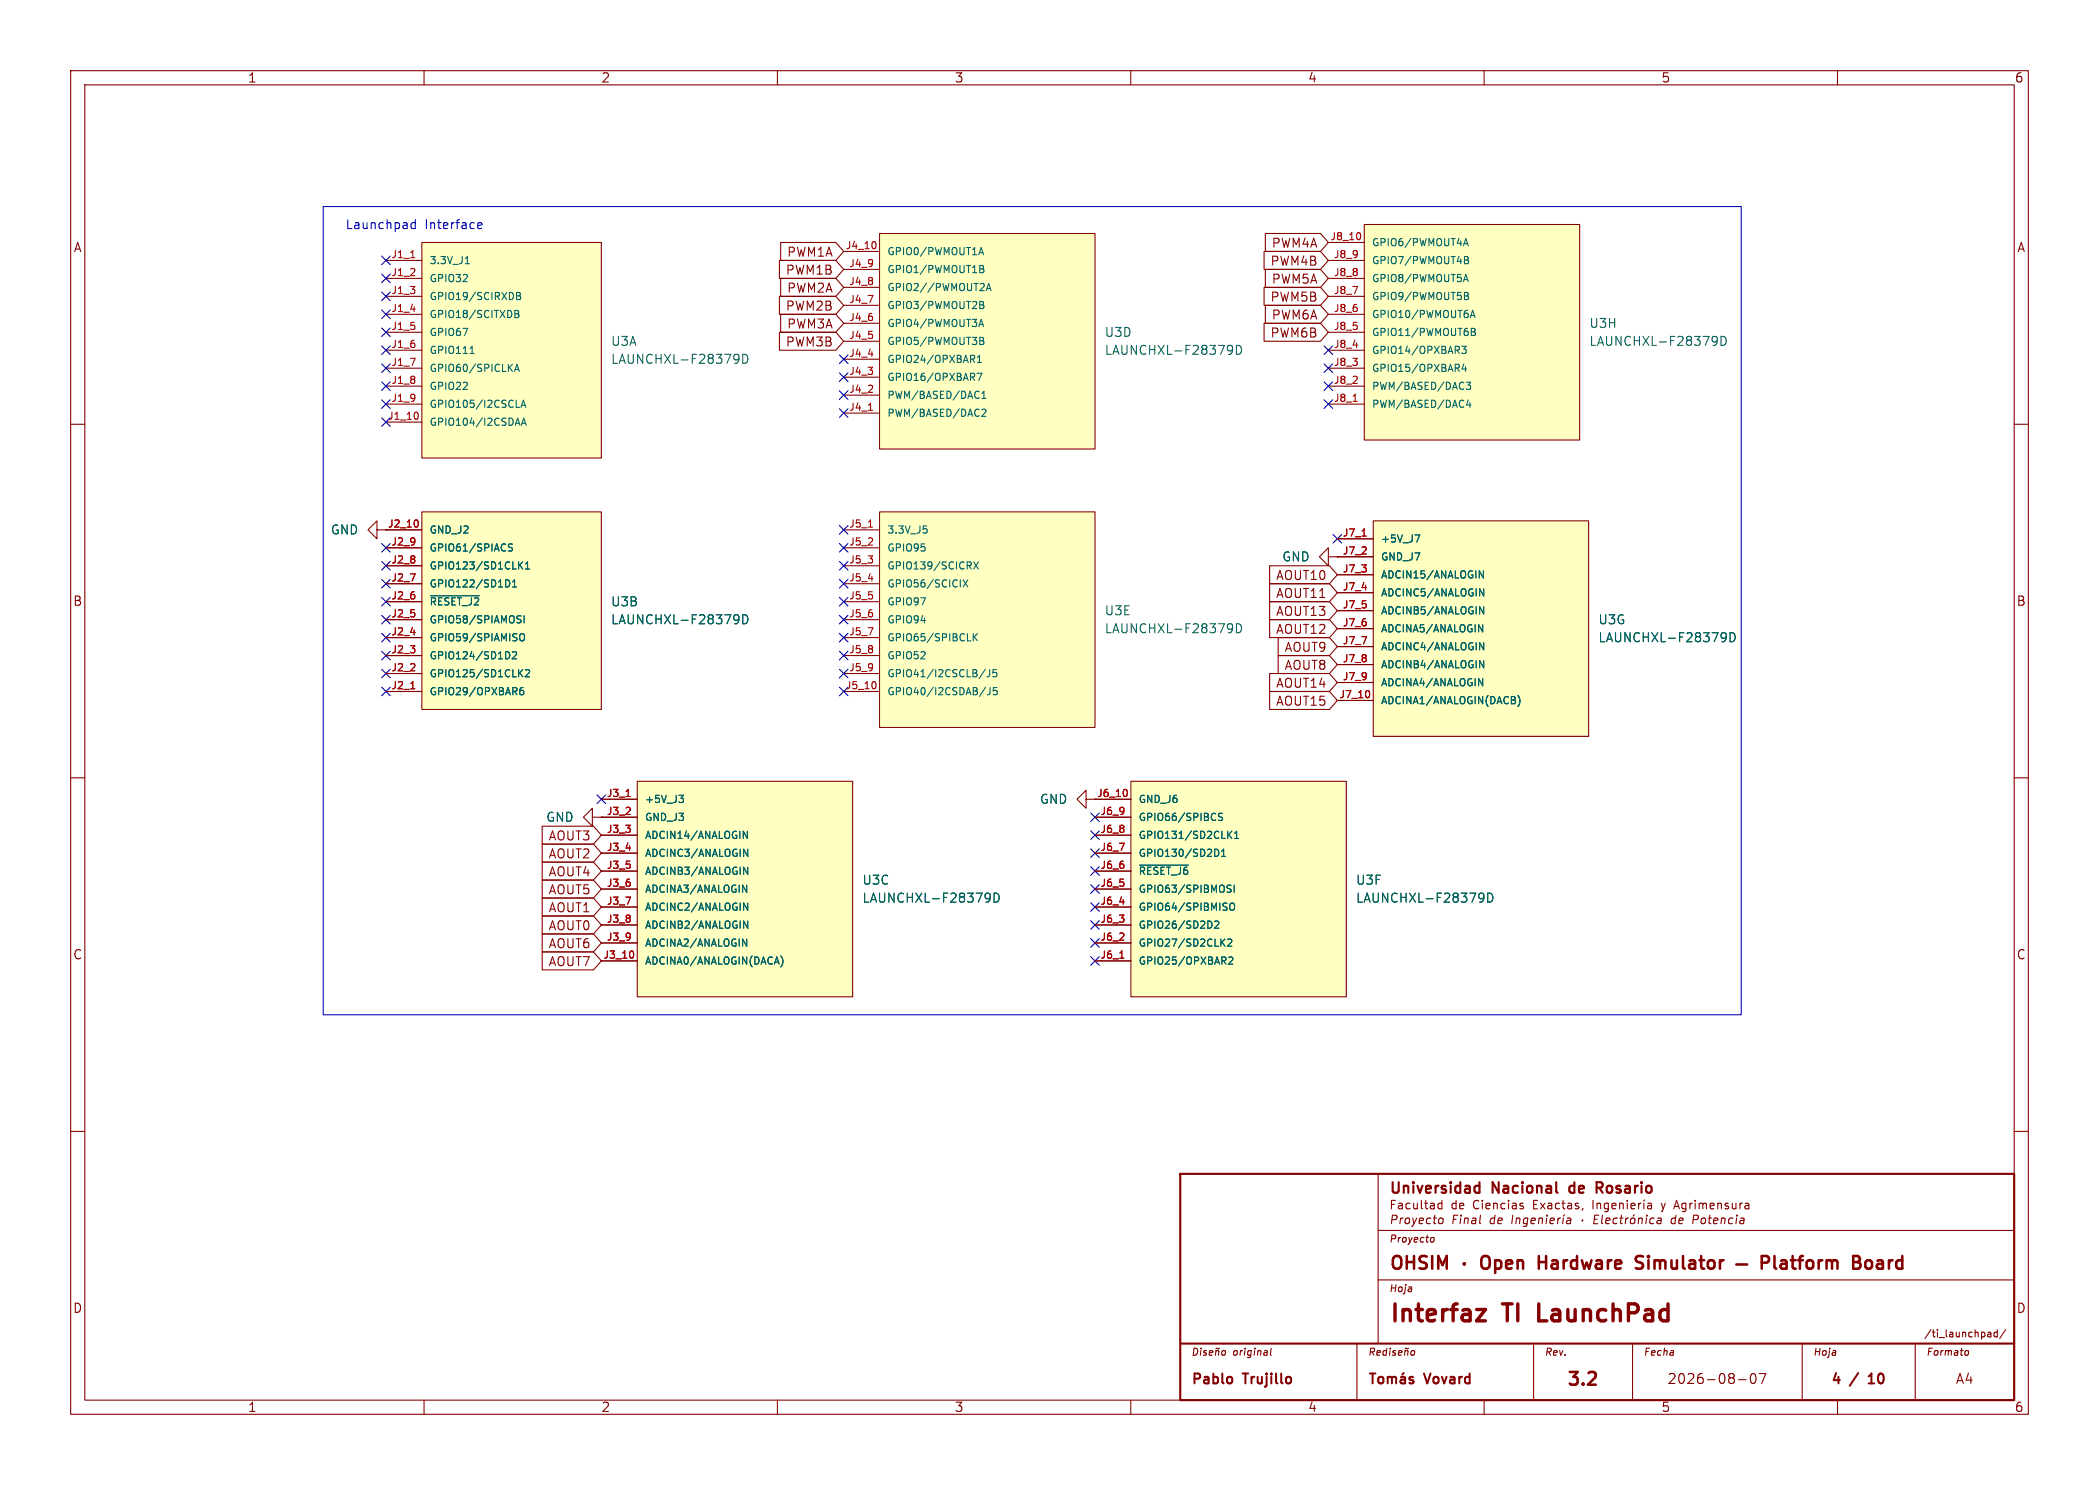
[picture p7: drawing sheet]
<svg xmlns="http://www.w3.org/2000/svg" width="297mm" height="210mm" viewBox="0 0 297 210" stroke-linecap="round" stroke-linejoin="round" font-family="sans-serif">
<g fill="none" stroke="#840000" stroke-width=".15">
<path d="M10 10h277v190h-277zM12 12h273v186h-273zM60 10v2M110 10v2M160 10v2M210 10v2M260 10v2M10 60h2M285 60h2M10 110h2M285 110h2M10 160h2"/>
<path d="M195 166v24M195 174h90M202.5 175.1l.3-.1 .1 .2-.1 .4h-.3M203.7 172.3h.3l.2 .2v.3l-.2 .2h-.4M204 169.8v1.2M204 170.2h-.3l-.2 .2v.3l.1 .2h.4M214.1 171.9l-.2 1.2M214.6 172.4l.2-.1h.2v.8M214.6 172.3l-.1 .8M215.5 170.6v.3M216.2 172.3h-.4l-.2 .2-.1 .3 .1 .2h.5M216.2 172.3l-.1 .9-.3 .3-.3-.1"/>
<path d="M216.6 172.7l.6-.2v-.2h-.5l-.1 .6 .2 .2 .3-.1M217.8 172.4l.2-.1h.2v.8M217.8 172.3l-.1 .8M218.9 172.3l-.1 .8M219.3 172.7l.6-.2v-.2h-.5l-.1 .6 .2 .2 .3-.1M220.5 172.3l-.1 .8M220.8 172.3h-.2l-.2 .2M221.2 172.3l-.1 .8M221.8 172.3h.4v.8M222.3 172.5l-.4 .1a.24 .24 0 0 0-.2 .2 .24 .24 0 0 0 .1 .3l.4-.1M223.9 172.5v.2M225.4 169.8v1.2"/>
<path d="M225.6 172.4h.4M226 170.3l.1-.1h.3l.1 .8M226 170.2v.8M226.2 171.9h-.5l-.2 1.2h.6M226.7 171.9l-.1 1 .2 .2M227.2 172.7l.6-.2v-.2h-.5l-.1 .6 .1 .2 .4-.1M227.6 170.2h-.4l-.2 .2v.3l.1 .2h.5M227.6 170.2v.9l-.3 .3-.2-.1M228.1 170.6l.6-.2-.1-.2h-.3l-.2 .1v.6h.5M228.9 172.3h-.4l-.2 .2-.1 .3 .1 .2h.5M229.2 170.3l.1-.1h.3l.1 .8M229.2 170.2v.8"/>
<path d="M229.2 172.3h.5M229.4 171.9l-.1 1v.1l.3 .1M230.1 172.3l-.1 .8M230.3 170.2v.8M230.4 172.3h-.2l-.2 .2M230.8 170.6l.5-.2v-.2h-.4l-.1 .1v.6h.5M230.8 172.4l.2-.1 .3 .1v.4l-.1 .2-.3 .1-.2-.2zM231.3 171.8l-.2 .2M231.9 170.2v.8M231.9 172.4l.2-.1h.2v.8M231.9 172.3l-.1 .8M232.2 170.2h-.2l-.1 .2"/>
<path d="M232.6 170.2v.8M233 172.3l-.1 .8M233 171.9v.1M233.2 170.2h.4l.1 .8M233.7 170.4l-.4 .1a.24 .24 0 0 0-.2 .2 .24 .24 0 0 0 .2 .3l.4-.1M234.1 172.3h-.4l-.2 .2-.1 .3 .1 .2h.5M234.6 172.3h.4v.8M235.1 170.2l.2 .8-.1 .2-.1 .2M235.1 172.5l-.4 .1a.24 .24 0 0 0-.2 .2 .24 .24 0 0 0 .1 .3l.4-.1M236.8 171l.4-1.2 .4 1.2M236.9 170.6h.6M237 172.3l-.4 .1-.1 .4 .2 .3 .3-.1"/>
<path d="M240.3 172.1l-.1 .3-.6 .1M240.8 172.4l.2-.1 .3 .1v.4l-.1 .2-.3 .1-.2-.2zM241.7 172.3h.5M241.9 171.9l-.1 1 .1 .1 .2 .1M242.5 172.7l.6-.2-.1-.2h-.4l-.2 .6 .2 .2 .3-.1M243.6 172.4l.2-.1h.3l-.1 .8M243.6 172.3l-.1 .8M245.2 172.3h-.3l-.3 .2v.3l.1 .2h.4M245.7 172.3l-.1 .8M246.3 172.3h.4v.8M246.8 172.5l-.4 .1a.24 .24 0 0 0-.2 .2 .24 .24 0 0 0 .1 .3l.4-.1M285 160h2"/>
<path d="M60 198v2M110 198v2M160 198v2M169 190.7a.5 .5 0 0 1 .5 .3 .5 .5 0 0 1-.3 .6l-.4 .1zM169.9 191l-.1 .7M170 190.7l-.1 .1M170.7 191h-.2l-.2 .2 .4 .2-.1 .2h-.3M171.1 191.3l.5-.1v-.2h-.4l-.1 .5 .1 .2 .3-.1M172 191.1l.2-.1h.2v.7M172.1 191l-.1 .7M172.5 190.7l-.5 .1M173 191.1l.1-.1 .3 .1v.4l-.1 .1-.3 .1-.1-.1z"/>
<path d="M179.9 190.7l-.1 .8 .1 .2M192 190v8M193.9 191.2l.5-.1 .1-.1v-.2l-.5-.1-.2 1M194.1 191.2l.3 .5M194.8 191.3l.5-.1v-.2h-.4l-.1 .5 .1 .2 .3-.1M195 181h90M196.2 191h-.4l-.1 .5 .1 .2 .3-.1M196.2 190.7l-.1 1M196.7 191l-.1 .7M196.7 190.7v.1M197.5 191h-.2l-.2 .2 .3 .2v.2h-.4M197.9 191.3l.5-.1-.1-.2h-.3l-.1 .5 .1 .2 .3-.1"/>
<path d="M198.8 191.1l.2-.1h.2v.7M198.8 191l-.1 .7M199.3 190.7l-.5 .1M199.7 191.1l.2-.1 .2 .1v.4l-.1 .1-.2 .1-.1-.1zM210 198v2M217 190v8M231 190v8M246 195.1h1.1M247.9 194.3l.2-.1a.88 .88 0 0 1 0 1.4h-.1a.93 .93 0 0 1-.1-1.3zM248.9 194.2h1l-.6 1.4M255 190v8M260 198v2"/>
<path d="M271 190v8M278.1 191h.3l.2 .2-.1 .4-.3 .1M281.3 188.4h.4v.7M281.3 189h.4M281.7 188.6l-.4 .1M282.6 188.4h-.3l-.2 .2 .1 .4h.4M282.6 188.1v1M283.8 188l-.9 1.3"/>
</g>
<path d="M167 166h118v32h-118zM208.9 167.7l.4 .1M209.3 167.2v1.5M209.3 168.6l-.4 .1M222.1 167.8v.2v.5M226.3 168l.5 .7M226.6 167.3l-.7-.1v1.5M226.6 167.9l-.7 .1M167 190h118" fill="none" stroke="#840000" stroke-width=".3"/>
<g fill="none" stroke="#840000" stroke-width=".36">
<path d="M207.2 178.6l-.1 .1 .1 .1M207.2 178.6l.1 .1-.1 .1M207.2 178.6v.2M209.7 177.9a.6 .6 0 0 1 .7-.3 .6 .6 0 0 1 .4 .6v.6a.6 .6 0 0 1-.6 .6 .6 .6 0 0 1-.6-.6zM211.6 178.3l.5-.1 .3 .4v.5l-.1 .2-.2 .1-.5-.1M211.6 178.2v1.8M213.1 178.8l.9-.2-.1-.3-.5-.1-.3 .3 .1 .8 .2 .1 .5-.1M214.7 178.4a.45 .45 0 0 1 .8 .1v.9M214.7 178.2v1.2M217.7 177.6v1.8M217.7 178.5h1.1M231.5 178.1a.66 .66 0 0 0 .6 .5 .44 .44 0 0 1 .4 .4 .44 .44 0 0 1-.4 .4l-.6-.1"/>
<path d="M232.5 177.7l-.7-.1-.3 .4M245.7 178.8h1.5M249.3 178.6h.7a.49 .49 0 0 0 .3-.5 .49 .49 0 0 0-.3-.5h-.7v1.8M251.1 177.6v1.6l.2 .2M252 178.3l.2-.1 .5 .1 .1 .2v.9M252.8 178.6l-.6 .1a.35 .35 0 0 0-.3 .4 .35 .35 0 0 0 .3 .3l.6-.1M253.4 178.2h.7M253.7 177.6v1.6v.1l.4 .1M254.4 178.2h.7M255.1 177.6l-.3 .1-.1 .2v1.5M255.7 178.4a.49 .49 0 0 1 .5-.2 .49 .49 0 0 1 .4 .4v.5a.49 .49 0 0 1-.5 .3 .49 .49 0 0 1-.5-.3zM257.3 178.2v1.2"/>
<path d="M257.9 178.2a.46 .46 0 0 0-.6 .4M258.5 178.4a.45 .45 0 0 1 .7 .1M258.5 178.2v1.2M259.2 178.5l.3-.3 .4 .1 .1 .2v.9M259.2 178.5v.9M262.2 177.6h.6a.44 .44 0 0 1 .4 .4 .44 .44 0 0 1-.4 .5 .48 .48 0 0 1 .5 .4 .48 .48 0 0 1-.4 .5h-.7zM262.2 178.5h.6M264 178.4a.49 .49 0 0 1 .5-.2 .49 .49 0 0 1 .4 .4v.5a.49 .49 0 0 1-.5 .3 .49 .49 0 0 1-.5-.3zM266.2 178.2l-.5 .1M266.3 178.7h-.5a.35 .35 0 0 0-.2 .4 .35 .35 0 0 0 .2 .3h.5M224.7 195.8h1.1M225.7 194.2l.1 .2-.1 .4"/>
</g>
<path d="M208.9 185.2h1.3l-1.3 1.6h1.3M217.7 184.4v2.4h1.2" fill="none" stroke="#840000" stroke-width=".48"/>
<g fill="none" stroke="#840000" stroke-width=".28">
<path d="M193.8 194.2h.8M194.2 194.2v1.4M195.1 194.8a.38 .38 0 0 1 .4-.1 .38 .38 0 0 1 .3 .3v.4a.38 .38 0 0 1-.4 .3 .38 .38 0 0 1-.4-.3zM196.4 194.8a.35 .35 0 0 1 .6 .1M196.4 194.7v.9M197 194.9l.2-.2 .3 .1 .1 .8M197 194.9v.7M198.2 194.8h.6v.8M198.6 194.2l-.2 .2M198.8 195l-.4 .1a.27 .27 0 0 0-.3 .3 .27 .27 0 0 0 .3 .2h.4M200 194.8l-.4-.1-.2 .2 .1 .2 .5 .1v.4h-.6M264.4 195.6h.8"/>
<path d="M264.5 194.6h-.1"/>
</g>
<path d="M124.5 33h30.4v30.5h-30.4z" fill="#ffffc2"/>
<path d="M119.4 35.6h5.1M119.4 38.1h5.1M124.5 33h30.4v30.5h-30.4zM119.4 40.6h5.1M119.4 43.2h5.1M119.4 45.7h5.1M119.4 48.3h5.1M119.4 50.8h5.1M119.4 53.3h5.1M119.4 55.9h5.1M119.4 58.4h5.1" fill="none" stroke="#840000" stroke-width=".15"/>
<g fill="none" stroke="#006464" stroke-width=".15">
<path d="M138.6 35.7h.5M138.6 37.5l.5 .1 .1 .2-.2 .2M138.6 38h.4M138.8 35l.4 1M139 38l.2 .2v.3l-.6 .1M137.6 50.8l.3 .5M137.9 50.3v.4M138.3 52.8h.6l-.4 1M138.3 51.3h.6M138.3 50.5l.3-.3v1.1M138.5 55.4h.1M138.5 56.2v.1"/>
<path d="M138.6 45.9h.5M138.6 42.6l.5 .1 .1 .2-.2 .2M138.6 47.7l.5 .1 .1 .2-.2 .2M138.6 41.1h.7M138.6 43.1h.4M138.6 48.2h.4M138.8 45.2l.4 1M138.9 55.6l.3-.3v1M138.9 56.3h.6M138.9 58l.4-.1 .2 .3-.6 .7h.6M139 43.1l.2 .2v.2l-.6 .1M139 48.2l.2 .2v.2l-.6 .1"/>
<path d="M139.2 40.2v.3M139.6 41.1l.3-1 .3 1M139.7 40.8h.4M173.9 48.8l.4 .2a.84 .84 0 0 1-.3 1.1M174.4 49.4l-.2 .2h-.3M174.9 48.8a.64 .64 0 0 1 .8 .7 .64 .64 0 0 1-.8 .6z"/>
</g>
<path d="M123.9 34.3l.1 .2-.1 .6M122.9 58h.6" fill="none" stroke="#a90000" stroke-width=".15"/>
<path d="M59.7 72.4h25.4v27.9h-25.4z" fill="#ffffc2"/>
<path d="M54.6 74.9h5.1M54.6 77.5h5.1M59.7 72.4h25.4v27.9h-25.4zM54.6 80h5.1M54.6 82.6h5.1M54.6 85.1h5.1M54.6 87.6h5.1M54.6 90.2h5.1M54.6 92.7h5.1M54.6 95.3h5.1M54.6 97.8h5.1M153.7 113v-1.2l-1.3 1.2 1.3 1.3v-1.3h1.2" fill="none" stroke="#840000" stroke-width=".15"/>
<path d="M59.1 73.6l.1 .3-.1 .5M58.1 97.4h.6" fill="none" stroke="#a90000" stroke-width=".15"/>
<g fill="none" stroke="#006464" stroke-width=".15">
<path d="M72.5 77l-.4-.1-.2 .2 .1 .3 .5 .1v.3l-.2 .1h-.4M73.5 79.9l.5 .6M74 79.5l-.6 .5M74.4 79.7l.2-.2v1M60.9 84.3h6.9M71.5 82a.51 .51 0 0 1 .6 .5 .51 .51 0 0 1-.6 .5M71.9 92.2l.2 .4-.2 .5M72.5 83h.6M72.5 82.3l.3-.3v1M72.5 92.3l.4-.1 .2 .2-.6 .8h.6M73.3 87.6l.3 .1 .1 .2-.2 .2h-.2M73.3 87.1h.4"/>
<path d="M73.5 95.1l.5 .6M73.7 89.7l.1-.1a.34 .34 0 0 1 .4 .4v.3a.34 .34 0 0 1-.3 .3 .34 .34 0 0 1-.4-.3v-.3zM74 94.7l-.6 .6M74 97.2l-.3 .1a.68 .68 0 0 0 0 1l.4-.1v-.4l-.2-.2-.3 .1-.1 .1M74.2 87.1v1M74.4 80.5h.5M74.4 94.8l.3-.1 .2 .3-.6 .7h.6M104.1 86.9l.4 .2a.84 .84 0 0 1-.3 1.1M104.6 87.5l-.3 .2h-.2M105.1 86.9a.64 .64 0 0 1 .7 .7 .64 .64 0 0 1-.7 .6z"/>
</g>
<path d="M124.5 72.4h30.4v30.5h-30.4z" fill="#ffffc2"/>
<path d="M119.4 74.9h5.1M119.4 77.5h5.1M124.5 72.4h30.4v30.5h-30.4zM119.4 80h5.1M119.4 82.6h5.1M119.4 85.1h5.1M119.4 87.6h5.1M119.4 90.2h5.1M119.4 92.7h5.1M119.4 95.3h5.1M119.4 97.8h5.1" fill="none" stroke="#840000" stroke-width=".15"/>
<g fill="none" stroke="#006464" stroke-width=".15">
<path d="M130.7 74.4h.4M131.1 74.8l.1 .2-.1 .3M137.8 79.5l.6 1M138.4 79.5l-.6 1M136.3 82l.6 1M136.9 82l-.6 1M137.7 89.6v1M137.9 90.1l.4 .5M138.3 89.6l-.6 .6M139.4 94.6l-.9 1.4M139.5 97.2l-.9 1.3M140 94.7v.7a.33 .33 0 0 1-.3 .3"/>
<path d="M140.1 97.2v.8a.33 .33 0 0 1-.4 .3M141 94.7h-.5v.5l.1-.1h.4l.1 .2-.1 .3-.1 .1-.4-.1M141.1 97.2h-.5l-.1 .5 .2-.1 .3 .1 .1 .1v.4l-.2 .1-.4-.1M173.9 88.2l.4 .1a.84 .84 0 0 1-.3 1.2M174.4 88.8l-.2 .2h-.3M174.9 88.2a.64 .64 0 0 1 .8 .6 .64 .64 0 0 1-.8 .7z"/>
</g>
<path d="M122.9 74.5h.6M123.9 96.5l.1 .3-.1 .5" fill="none" stroke="#a90000" stroke-width=".15"/>
<path d="M90.2 110.5h30.4v30.5h-30.4z" fill="#ffffc2"/>
<path d="M85.1 113h5.1M85.1 115.6h5.1M85.1 118.1h5.1M90.2 110.5h30.4v30.5h-30.4zM85.1 120.7h5.1M85.1 123.2h5.1M85.1 125.7h5.1M85.1 128.3h5.1M85.1 130.8h5.1M85.1 133.4h5.1M85.1 135.9h5.1" fill="none" stroke="#840000" stroke-width=".15"/>
<path d="M96.1 112.5h.6l-.3 .4 .3 .1v.3l-.2 .2h-.3M105.2 117.6l.6 1v-1M105.1 125.2l.6 1v-1M105.1 132.8l.6 1v-1M105.2 120.1l.6 1v-1M105.2 122.6l.6 1.1v-1.1M105.2 127.7l.6 1v-1M105.2 130.3l.6 1v-1M110.5 135.2a1.17 1.17 0 0 1 0 1.5M139.6 126.3l.5 .1a.84 .84 0 0 1-.3 1.2M140.1 126.9l-.2 .2h-.3M140.7 126.3a.64 .64 0 0 1 .7 .6 .64 .64 0 0 1-.7 .7z" fill="none" stroke="#006464" stroke-width=".15"/>
<path d="M88.6 112.6h.6M89.6 134.6l.1 .3-.1 .5" fill="none" stroke="#a90000" stroke-width=".15"/>
<path d="M59.7 34.3h25.4v30.5h-25.4z" fill="#ffffc2"/>
<g fill="none" stroke="#840000" stroke-width=".15">
<path d="M54.6 36.8h5.1M54.6 39.4h5.1M59.7 34.3h25.4v30.5h-25.4zM54.6 41.9h5.1M54.6 44.5h5.1M54.6 47h5.1M54.6 49.5h5.1M54.6 52.1h5.1M54.6 54.6h5.1M54.6 57.2h5.1M54.6 59.7h5.1M53.3 74.9v-1.2l-1.2 1.2 1.2 1.3v-1.3h1.3"/>
<path d="M83.8 115.6v-1.3l-1.3 1.3 1.3 1.2v-1.2h1.3M85.1 115.6h.1"/>
</g>
<g fill="none" stroke="#006464" stroke-width=".15">
<path d="M65.8 37.3h.6M66 36.4l.1-.1v1M66.5 50h.6M72.8 52.5l.3-1 .4 1M72.9 43.9h.3l.2 .2-.2 .3 .2 .1v.2l-.2 .2h-.3zM72.9 44.4h.3M72.9 52.2h.5M73 57.6h.5M73.1 41.4h.3l.2 .1-.2 .3 .2 .1 .1 .3-.2 .2h-.4zM73.1 41.8h.3M73.2 59.1l.4 1.1M73.7 57.6l.4-1 .3 1"/>
<path d="M73.8 57.3h.5M73.9 59.9h.5M104.1 50.1l.4 .1a.84 .84 0 0 1-.3 1.2M104.6 50.7l-.3 .2h-.2M105.1 50.1a.64 .64 0 0 1 .7 .6 .64 .64 0 0 1-.7 .7zM73.8 60.2l.3-1.1 .3 1.1"/>
</g>
<path d="M58.1 36.4h.6M59.1 58.4l.1 .3-.1 .5" fill="none" stroke="#a90000" stroke-width=".15"/>
<path d="M193 31.8h30.5v30.4h-30.5z" fill="#ffffc2"/>
<path d="M188 34.3h5M188 36.8h5M188 39.4h5M193 31.8h30.5v30.4h-30.5zM188 41.9h5M188 44.5h5M188 47h5M188 49.5h5M188 52.1h5M188 54.6h5M188 57.2h5" fill="none" stroke="#840000" stroke-width=".15"/>
<g fill="none" stroke="#006464" stroke-width=".15">
<path d="M207.2 34.5h.5M207.2 39.5h.5M207.2 36.3l.5 .1 .1 .2-.2 .2M207.2 36.8h.4M207.4 33.7l.4 1.1M207.4 38.8l.4 1M207.6 36.8l.2 .2v.2l-.6 .1M206.8 49h.7l-.4 .4 .3 .1v.4l-.1 .1-.5-.1M207.1 51.5l-.2 .7h.6M207.2 41.4l.5 .1 .1 .1-.2 .2M207.2 41.8h.4M207.4 51.9v.6"/>
<path d="M207.5 54.1h.6l-.3 .3 .2 .1v.5l-.1 .1-.4-.1M207.6 41.8l.2 .2v.3l-.6 .1M207.8 56.5l-.3 .8h.6M208 56.9v.7M208 44.9l.4-1 .3 1M208.1 44.6h.5M208.2 46.4h.3l.2 .2-.2 .3 .2 .1 .1 .3-.2 .2h-.4zM208.2 46.9h.3M242.5 47.6l.4 .1a.84 .84 0 0 1-.3 1.1M243 48.1l-.3 .3h-.2M243.5 47.6a.64 .64 0 0 1 .8 .6 .64 .64 0 0 1-.8 .6z"/>
</g>
<path d="M192.4 33l.1 .3-.1 .5M191.5 56.8h.5" fill="none" stroke="#a90000" stroke-width=".15"/>
<path d="M160 110.5h30.5v30.5h-30.5z" fill="#ffffc2"/>
<path d="M154.9 113h5.1M154.9 115.6h5.1M154.9 118.1h5.1M160 110.5h30.5v30.5h-30.5zM154.9 120.7h5.1M154.9 123.2h5.1M154.9 125.7h5.1M154.9 128.3h5.1M154.9 130.8h5.1M154.9 133.4h5.1M154.9 135.9h5.1" fill="none" stroke="#840000" stroke-width=".15"/>
<path d="M159.4 111.7l.1 .3-.1 .5M158.4 135.5h.6" fill="none" stroke="#a90000" stroke-width=".15"/>
<g fill="none" stroke="#006464" stroke-width=".15">
<path d="M173 115.1l-.4-.1-.2 .2 .1 .3 .4 .1v.3l-.1 .1h-.4M173.9 118l.4 .6M174.3 117.6l-.6 .5M174.7 118.6h.6M174.7 117.8l.3-.2v1M161.2 122.4h6.9M171.9 120.1a.51 .51 0 0 1 .6 .5 .51 .51 0 0 1-.6 .5M171.9 130.4l.4-.1 .2 .2-.7 .8h.7M172.8 121.1h.6M172.8 120.4l.3-.3v1M172.9 133.2l.4 .6M173.3 132.8l-.6 .6"/>
<path d="M173.7 125.6l.4 .2 .1 .2-.2 .2-.4-.1M173.7 125.2h.5M173.7 132.9l.4-.1 .2 .3-.6 .7h.6M173.9 135.4l.3-.1 .2 .3-.6 .8h.6M174.2 127.8v-.1a.34 .34 0 0 1 .5 .4v.3a.34 .34 0 0 1-.4 .3 .34 .34 0 0 1-.3-.3v-.3zM174.6 125.2v1M209.5 126.3l.4 .1a.84 .84 0 0 1-.3 1.2M210 126.9l-.3 .2h-.2M210.5 126.3a.64 .64 0 0 1 .7 .6 .64 .64 0 0 1-.7 .7z"/>
</g>
<path d="M194.3 73.7h30.5v30.4h-30.5z" fill="#ffffc2"/>
<g fill="none" stroke="#840000" stroke-width=".15">
<path d="M110.3 36.8h8l1.1 1.3-1.1 1.3h-8zM110.5 39.4h7.8l1.1 1.2-1.1 1.3h-7.8zM110.5 34.3h7.8l1.1 1.3-1.1 1.2h-7.8zM178.9 35.6h7.9l1.2 1.2-1.2 1.3h-7.9zM179 38.1h7.8l1.2 1.3-1.2 1.2h-7.8zM179 33h7.8l1.2 1.3-1.2 1.3h-7.8zM110.3 41.9h8l1.1 1.3-1.1 1.3h-8zM110.3 47h8l1.1 1.3-1.1 1.2h-8zM110.5 44.4h7.8l1.1 1.3-1.1 1.3h-7.8zM178.9 40.6h7.9l1.2 1.3-1.2 1.3h-7.9zM178.9 45.7h7.9l1.2 1.3-1.2 1.3h-7.9zM179 43.2h7.8l1.2 1.3-1.2 1.2h-7.8z"/>
<path d="M54.6 74.9h5.1M54.6 77.5h5.1M188 78.7v-1.2l-1.3 1.2 1.3 1.3v-1.3h1.2M189.2 78.7h.1M189.2 76.2h5.1M189.2 78.7h5.1M194.3 73.7h30.5v30.4h-30.5zM54.6 80h5.1M54.6 82.6h5.1M54.6 85.1h5.1M54.6 87.6h5.1M54.6 90.2h5.1"/>
<path d="M54.6 92.7h5.1M54.6 95.3h5.1M54.6 97.8h5.1M179.6 82.5h8.5l1.1 1.3-1.1 1.3h-8.5zM179.6 80h8.5l1.1 1.3-1.1 1.3h-8.5zM179.6 85.1h8.5l1.1 1.3-1.1 1.2h-8.5zM179.6 97.8h8.5l1.1 1.3-1.1 1.2h-8.5zM179.6 95.2h8.5l1.1 1.3-1.1 1.3h-8.5zM179.6 87.6h8.5l1.1 1.3-1.1 1.3h-8.5zM180.9 92.7h7.2l1.1 1.3-1.1 1.3h-7.2zM180.9 90.2h7.2l1.1 1.2-1.1 1.3h-7.2zM189.2 81.3h5.1"/>
<path d="M189.2 83.8h5.1M189.2 86.4h5.1M189.2 88.9h5.1M189.2 91.4h5.1M189.2 94h5.1M189.2 96.5h5.1M189.2 99.1h5.1M76.7 119.4h7.3l1.1 1.3-1.1 1.2h-7.3zM76.7 116.8h7.3l1.1 1.3-1.1 1.3h-7.3zM85.1 115.6h.1M85.1 113h5.1M85.1 115.6h5.1"/>
<path d="M85.1 118.1h5.1M154.9 113h5.1M154.9 115.6h5.1M154.9 118.1h5.1M76.7 129.5h7.3l1.1 1.3-1.1 1.3h-7.3zM76.7 134.6h7.3l1.1 1.3-1.1 1.3h-7.3zM76.7 124.5h7.3l1.1 1.2-1.1 1.3h-7.3zM76.7 121.9h7.3l1.1 1.3-1.1 1.3h-7.3zM76.7 127h7.3l1.1 1.3-1.1 1.2h-7.3zM76.7 132.1h7.3l1.1 1.3-1.1 1.2h-7.3zM85.1 120.7h5.1M85.1 123.2h5.1"/>
<path d="M85.1 125.7h5.1M85.1 128.3h5.1M85.1 130.8h5.1M85.1 133.4h5.1M85.1 135.9h5.1M154.9 120.7h5.1M154.9 123.2h5.1M154.9 125.7h5.1M154.9 128.3h5.1M154.9 130.8h5.1M154.9 133.4h5.1M154.9 135.9h5.1"/>
</g>
<g fill="none" stroke="#006464" stroke-width=".15">
<path d="M72.5 77l-.4-.1-.2 .2 .1 .3 .5 .1v.3l-.2 .1h-.4M73.5 79.9l.5 .6M74 79.5l-.6 .5M74.4 79.7l.2-.2v1M200.2 75.6h.7l-.4 1.1M60.9 84.3h6.9M71.5 82a.51 .51 0 0 1 .6 .5 .51 .51 0 0 1-.6 .5M71.9 92.2l.2 .4-.2 .5M72.5 83h.6M72.5 82.3l.3-.3v1M72.5 92.3l.4-.1 .2 .2-.6 .8h.6M73.3 87.6l.3 .1 .1 .2-.2 .2h-.2"/>
<path d="M73.3 87.1h.4M73.5 95.1l.5 .6M73.7 89.7l.1-.1a.34 .34 0 0 1 .4 .4v.3a.34 .34 0 0 1-.3 .3 .34 .34 0 0 1-.4-.3v-.3zM74 94.7l-.6 .6M74 97.2l-.3 .1a.68 .68 0 0 0 0 1l.4-.1v-.4l-.2-.2-.3 .1-.1 .1M74.2 87.1v1M74.4 80.5h.5M74.4 94.8l.3-.1 .2 .3-.6 .7h.6M104.1 86.9l.4 .2a.84 .84 0 0 1-.3 1.1M104.6 87.5l-.3 .2h-.2M105.1 86.9a.64 .64 0 0 1 .7 .7 .64 .64 0 0 1-.7 .6zM209.2 88.3l.6 1.1v-1.1"/>
<path d="M209.2 96l.6 1v-1M209.3 80.7l.6 1v-1M209.4 83.3l.5 1v-1M209.4 85.8l.5 1v-1M209.4 90.9l.5 1v-1M209.4 93.4l.5 1v-1M214.4 99.1v.3M214.8 98.4a1.17 1.17 0 0 1 0 1.5M243.8 89.5l.4 .1a.84 .84 0 0 1-.3 1.1M244.3 90l-.3 .3h-.2M244.8 89.5a.64 .64 0 0 1 .7 .6 .64 .64 0 0 1-.7 .6zM96.1 112.5h.6l-.3 .4 .3 .1v.3l-.2 .2h-.3"/>
<path d="M105.2 117.6l.6 1v-1M173 115.1l-.4-.1-.2 .2 .1 .3 .4 .1v.3l-.1 .1h-.4M173.9 118l.4 .6M174.3 117.6l-.6 .5M174.7 118.6h.6M174.7 117.8l.3-.2v1M105.1 125.2l.6 1v-1M105.1 132.8l.6 1v-1M105.2 120.1l.6 1v-1M105.2 122.6l.6 1.1v-1.1M105.2 127.7l.6 1v-1M105.2 130.3l.6 1v-1"/>
<path d="M110.5 135.2a1.17 1.17 0 0 1 0 1.5M139.6 126.3l.5 .1a.84 .84 0 0 1-.3 1.2M140.1 126.9l-.2 .2h-.3M140.7 126.3a.64 .64 0 0 1 .7 .6 .64 .64 0 0 1-.7 .7zM161.2 122.4h6.9M171.9 120.1a.51 .51 0 0 1 .6 .5 .51 .51 0 0 1-.6 .5M171.9 130.4l.4-.1 .2 .2-.7 .8h.7M172.8 121.1h.6M172.8 120.4l.3-.3v1M172.9 133.2l.4 .6M173.3 132.8l-.6 .6M173.7 125.6l.4 .2 .1 .2-.2 .2-.4-.1"/>
<path d="M173.7 125.2h.5M173.7 132.9l.4-.1 .2 .3-.6 .7h.6M173.9 135.4l.3-.1 .2 .3-.6 .8h.6M174.2 127.8v-.1a.34 .34 0 0 1 .5 .4v.3a.34 .34 0 0 1-.4 .3 .34 .34 0 0 1-.3-.3v-.3zM174.6 125.2v1M209.5 126.3l.4 .1a.84 .84 0 0 1-.3 1.2M210 126.9l-.3 .2h-.2M210.5 126.3a.64 .64 0 0 1 .7 .6 .64 .64 0 0 1-.7 .7z"/>
</g>
<path d="M59.1 73.6l.1 .3-.1 .5M192.7 75.8h.6M58.1 97.4h.6M193.7 97.8l.1 .2-.1 .6M88.6 112.6h.6M159.4 111.7l.1 .3-.1 .5M89.6 134.6l.1 .3-.1 .5M158.4 135.5h.6" fill="none" stroke="#a90000" stroke-width=".15"/>
<g fill="none" stroke="#000084" stroke-width=".15">
<path d="M54 36.2l1.2 1.2M54 38.8l1.2 1.2M55.2 36.2l-1.2 1.2M55.2 38.8l-1.2 1.2M54 59.1l1.2 1.2M54 41.3l1.2 1.2M54 51.5l1.2 1.2M54 56.5l1.2 1.3M54 43.8l1.2 1.3M54 46.4l1.2 1.2M54 48.9l1.2 1.2M54 54l1.2 1.2"/>
<path d="M55.2 59.1l-1.2 1.2M55.2 41.3l-1.2 1.2M55.2 51.5l-1.2 1.2M55.2 56.5l-1.2 1.3M55.2 43.8l-1.2 1.3M55.2 46.4l-1.2 1.2M55.2 48.9l-1.2 1.2M55.2 54l-1.2 1.2M118.8 50.2l1.2 1.2M118.8 57.8l1.2 1.2M118.8 52.7l1.2 1.2M118.8 55.3l1.2 1.2"/>
<path d="M120 50.2l-1.2 1.2M120 57.8l-1.2 1.2M120 52.7l-1.2 1.2M120 55.3l-1.2 1.2M187.4 48.9l1.2 1.2M187.4 51.5l1.2 1.2M187.4 56.5l1.2 1.3M187.4 54l1.2 1.2M188.6 48.9l-1.2 1.2M188.6 51.5l-1.2 1.2M188.6 56.5l-1.2 1.3M188.6 54l-1.2 1.2"/>
<path d="M54 76.9l1.2 1.2M54 79.4l1.2 1.2M55.2 76.9l-1.2 1.2M55.2 79.4l-1.2 1.2M118.8 74.3l1.2 1.2M118.8 76.9l1.2 1.2M118.8 79.4l1.2 1.2M120 74.3l-1.2 1.2M120 76.9l-1.2 1.2M120 79.4l-1.2 1.2M188.6 75.6l1.2 1.2M189.8 75.6l-1.2 1.2"/>
<path d="M54 89.6l1.2 1.2M54 94.6l1.2 1.3M54 84.5l1.2 1.2M54 87l1.2 1.2M54 81.9l1.2 1.3M54 97.2l1.2 1.2M54 92.1l1.2 1.2M55.2 89.6l-1.2 1.2M55.2 94.6l-1.2 1.3M55.2 84.5l-1.2 1.2M55.2 87l-1.2 1.2M55.2 81.9l-1.2 1.3"/>
<path d="M55.2 97.2l-1.2 1.2M55.2 92.1l-1.2 1.2M118.8 97.2l1.2 1.2M118.8 87l1.2 1.2M118.8 81.9l1.2 1.3M118.8 84.5l1.2 1.2M118.8 94.6l1.2 1.3M118.8 92.1l1.2 1.2M118.8 89.6l1.2 1.2M120 97.2l-1.2 1.2M120 87l-1.2 1.2M120 81.9l-1.2 1.3"/>
<path d="M120 84.5l-1.2 1.2M120 94.6l-1.2 1.3M120 92.1l-1.2 1.2M120 89.6l-1.2 1.2M84.5 112.4l1.2 1.2M85.7 112.4l-1.2 1.2M154.3 115l1.2 1.2M154.3 117.5l1.2 1.2M155.5 115l-1.2 1.2M155.5 117.5l-1.2 1.2M154.3 127.7l1.2 1.2M154.3 130.2l1.2 1.2"/>
<path d="M154.3 120l1.2 1.3M154.3 122.6l1.2 1.2M154.3 125.1l1.2 1.2M154.3 135.3l1.2 1.2M154.3 132.7l1.2 1.3M155.5 127.7l-1.2 1.2M155.5 130.2l-1.2 1.2M155.5 120l-1.2 1.3M155.5 122.6l-1.2 1.2M155.5 125.1l-1.2 1.2M155.5 135.3l-1.2 1.2M155.5 132.7l-1.2 1.3"/>
</g>
<path d="M45.7 29.2h200.7v114.3h-200.7zM58.8 31.1v1.2M58.8 31.5h-.4l-.2 .2v.4l.1 .2h.5M67.6 31.9l.6-.1-.1-.3h-.3l-.2 .2 .1 .6h.4" fill="none" stroke="#0000c2" stroke-width=".15"/>
<g font-size="3.3" fill="#840000">
<text x="196.5" y="187.6">Interfaz</text>
<text x="213" y="187.6">TI</text>
<text x="218.8" y="187.6">LaunchPad</text>
</g>
<g font-size="2.5" fill="#840000">
<text x="196.5" y="180">OHSIM</text>
<text x="219.2" y="180">Hardware</text>
<text x="233.8" y="180">Simulator</text>
<text x="266.6" y="180">Board</text>
<text x="221.5" y="196.4">3.2</text>
</g>
<g font-size="2.1" fill="#840000">
<text x="196.5" y="169.2">Universidad</text>
<text x="211.2" y="169.2">Nacional</text>
<text x="222.8" y="169.2">de</text>
<text x="227.2" y="169.2">Rosario</text>
</g>
<g font-size="1.9" fill="#840000">
<text x="168.5" y="196.1">Pablo</text>
<text x="176.1" y="196.1">Trujillo</text>
<text x="201.7" y="196.1">Vovard</text>
<text x="235.8" y="195.9">2026-08-07</text>
<text x="258.9" y="196.1">4</text>
<text x="261.9" y="196.1">/</text>
<text x="265" y="196.1">10</text>
<text x="276.6" y="195.9">A4</text>
</g>
<g font-size="1.8" fill="#840000">
<text x="35" y="11.9">1</text>
<text x="85" y="11.9">2</text>
<text x="135" y="11.9">3</text>
<text x="185" y="11.9">4</text>
<text x="235" y="11.9">5</text>
<text x="285" y="11.9">6</text>
<text x="10.3" y="35.9">A</text>
<text x="179.9" y="35.2">PWM4A</text>
<text x="285.3" y="35.9">A</text>
<text x="111.1" y="39.1">PWM1B</text>
<text x="111.3" y="41.6">PWM2A</text>
<text x="111.3" y="36.5">PWM1A</text>
<text x="179.7" y="37.8">PWM4B</text>
<text x="179.9" y="40.3">PWM5A</text>
<text x="111.1" y="44.1">PWM2B</text>
<text x="111.3" y="46.7">PWM3A</text>
<text x="179.7" y="42.9">PWM5B</text>
<text x="179.7" y="47.9">PWM6B</text>
<text x="179.9" y="45.4">PWM6A</text>
<text x="111.1" y="49.2">PWM3B</text>
<text x="180.5" y="82.2">AOUT10</text>
<text x="10.3" y="85.9">B</text>
<text x="180.5" y="84.8">AOUT11</text>
<text x="180.5" y="87.3">AOUT13</text>
<text x="180.5" y="89.9">AOUT12</text>
<text x="285.3" y="85.9">B</text>
<text x="181.7" y="94.9">AOUT8</text>
<text x="181.7" y="92.4">AOUT9</text>
<text x="180.5" y="100">AOUT15</text>
<text x="180.5" y="97.5">AOUT14</text>
<text x="77.5" y="119.1">AOUT3</text>
<text x="77.5" y="121.6">AOUT2</text>
<text x="77.5" y="124.1">AOUT4</text>
<text x="77.5" y="131.8">AOUT0</text>
<text x="77.5" y="126.7">AOUT5</text>
<text x="77.5" y="129.2">AOUT1</text>
<text x="10.3" y="135.9">C</text>
<text x="77.5" y="136.8">AOUT7</text>
<text x="77.5" y="134.3">AOUT6</text>
<text x="285.3" y="135.9">C</text>
<text x="10.3" y="185.9">D</text>
<text x="285.3" y="185.9">D</text>
<text x="35" y="199.9">1</text>
<text x="85" y="199.9">2</text>
<text x="135" y="199.9">3</text>
<text x="185" y="199.9">4</text>
<text x="235" y="199.9">5</text>
<text x="285" y="199.9">6</text>
</g>
<g font-size="1.8" fill="#0000c2">
<text x="48.8" y="32.6">Launchpad</text>
<text x="60.1" y="32.6">Interface</text>
</g>
<g font-size="1.8" fill="#006464">
<text x="156.2" y="47.9">U3D</text>
<text x="224.8" y="46.6">U3H</text>
<text x="86.4" y="51.7">LAUNCHXL-F28379D</text>
<text x="86.4" y="49.1">U3A</text>
<text x="156.2" y="50.4">LAUNCHXL-F28379D</text>
<text x="224.8" y="49.1">LAUNCHXL-F28379D</text>
<text x="46.7" y="75.8">GND</text>
<text x="181.3" y="79.6">GND</text>
<text x="86.4" y="88.5">LAUNCHXL-F28379D</text>
<text x="86.4" y="86">U3B</text>
<text x="156.2" y="89.8">LAUNCHXL-F28379D</text>
<text x="156.2" y="87.2">U3E</text>
<text x="226.1" y="88.5">U3G</text>
<text x="226.1" y="91">LAUNCHXL-F28379D</text>
<text x="147" y="113.9">GND</text>
<text x="77.2" y="116.4">GND</text>
<text x="121.9" y="125.3">U3C</text>
<text x="191.8" y="125.3">U3F</text>
<text x="121.9" y="127.9">LAUNCHXL-F28379D</text>
<text x="191.8" y="127.9">LAUNCHXL-F28379D</text>
</g>
<g font-size="1.7" fill="#840000">
<text x="196.5" y="171.2">Facultad</text>
<text x="196.5" y="173.3">Proyecto</text>
<text x="205.3" y="171.2">de</text>
<text x="205.4" y="173.3">Final</text>
<text x="208.6" y="171.2">Ciencias</text>
<text x="210.9" y="173.3">de</text>
<text x="217.3" y="171.2">Exactas,</text>
<text x="235.9" y="171.2">y</text>
<text x="237.4" y="173.3">de</text>
<text x="237.9" y="171.2">Agrimensura</text>
</g>
<g font-size="1.4" fill="#a90000">
<text x="119.6" y="35.3">J4_10</text>
<text x="188.1" y="34">J8_10</text>
<text x="55.3" y="36.6">J1_1</text>
<text x="55.3" y="39.1">J1_2</text>
<text x="55.3" y="41.7">J1_3</text>
<text x="120.1" y="37.8">J4_9</text>
<text x="120.1" y="40.4">J4_8</text>
<text x="188.6" y="36.6">J8_9</text>
<text x="188.6" y="39.1">J8_8</text>
<text x="188.6" y="41.7">J8_7</text>
<text x="55.3" y="44.2">J1_4</text>
<text x="55.3" y="46.7">J1_5</text>
<text x="120.1" y="42.9">J4_7</text>
<text x="120.1" y="45.5">J4_6</text>
<text x="188.6" y="44.2">J8_6</text>
<text x="188.6" y="46.7">J8_5</text>
<text x="55.3" y="49.3">J1_6</text>
<text x="55.3" y="51.8">J1_7</text>
<text x="120.1" y="48">J4_5</text>
<text x="120.1" y="50.5">J4_4</text>
<text x="120.1" y="53.1">J4_3</text>
<text x="188.6" y="49.3">J8_4</text>
<text x="188.6" y="51.8">J8_3</text>
<text x="54.8" y="59.4">J1_10</text>
<text x="55.3" y="54.4">J1_8</text>
<text x="55.3" y="56.9">J1_9</text>
<text x="120.1" y="55.6">J4_2</text>
<text x="120.1" y="58.2">J4_1</text>
<text x="188.6" y="54.4">J8_2</text>
<text x="188.6" y="56.9">J8_1</text>
<text x="54.8" y="74.7">J2_10</text>
<text x="55.3" y="77.2">J2_9</text>
<text x="120.1" y="74.7">J5_1</text>
<text x="120.1" y="77.2">J5_2</text>
<text x="189.9" y="75.9">J7_1</text>
<text x="55.3" y="79.8">J2_8</text>
<text x="55.3" y="82.3">J2_7</text>
<text x="120.1" y="79.8">J5_3</text>
<text x="120.1" y="82.3">J5_4</text>
<text x="189.9" y="78.5">J7_2</text>
<text x="189.9" y="81">J7_3</text>
<text x="189.9" y="83.6">J7_4</text>
<text x="55.3" y="84.8">J2_6</text>
<text x="55.3" y="87.4">J2_5</text>
<text x="55.3" y="89.9">J2_4</text>
<text x="120.1" y="84.8">J5_5</text>
<text x="120.1" y="87.4">J5_6</text>
<text x="120.1" y="89.9">J5_7</text>
<text x="189.9" y="86.1">J7_5</text>
<text x="189.9" y="88.6">J7_6</text>
<text x="55.3" y="92.5">J2_3</text>
<text x="55.3" y="95">J2_2</text>
<text x="120.1" y="92.5">J5_8</text>
<text x="120.1" y="95">J5_9</text>
<text x="189.9" y="91.2">J7_7</text>
<text x="189.9" y="93.7">J7_8</text>
<text x="55.3" y="97.5">J2_1</text>
<text x="119.6" y="97.5">J5_10</text>
<text x="189.4" y="98.8">J7_10</text>
<text x="189.9" y="96.3">J7_9</text>
<text x="85.8" y="112.8">J3_1</text>
<text x="155.1" y="112.8">J6_10</text>
<text x="85.8" y="115.3">J3_2</text>
<text x="85.8" y="117.9">J3_3</text>
<text x="155.6" y="115.3">J6_9</text>
<text x="155.6" y="117.9">J6_8</text>
<text x="85.8" y="120.4">J3_4</text>
<text x="85.8" y="122.9">J3_5</text>
<text x="85.8" y="125.5">J3_6</text>
<text x="155.6" y="120.4">J6_7</text>
<text x="155.6" y="122.9">J6_6</text>
<text x="155.6" y="125.5">J6_5</text>
<text x="85.8" y="128">J3_7</text>
<text x="85.8" y="130.6">J3_8</text>
<text x="155.6" y="128">J6_4</text>
<text x="155.6" y="130.6">J6_3</text>
<text x="85.3" y="135.6">J3_10</text>
<text x="85.8" y="133.1">J3_9</text>
<text x="155.6" y="133.1">J6_2</text>
<text x="155.6" y="135.6">J6_1</text>
</g>
<g font-size="1.4" fill="#006464">
<text x="194.1" y="35">GPIO6/PWMOUT4A</text>
<text x="60.7" y="37.6">3.3V_J1</text>
<text x="60.7" y="40.1">GPIO32</text>
<text x="125.5" y="36.3">GPIO0/PWMOUT1A</text>
<text x="125.5" y="38.8">GPIO1/PWMOUT1B</text>
<text x="125.5" y="41.4">GPIO2//PWMOUT2A</text>
<text x="194.1" y="37.6">GPIO7/PWMOUT4B</text>
<text x="194.1" y="40.1">GPIO8/PWMOUT5A</text>
<text x="60.7" y="42.6">GPIO19/SCIRXDB</text>
<text x="60.7" y="45.2">GPIO18/SCITXDB</text>
<text x="60.7" y="47.7">GPIO67</text>
<text x="125.5" y="43.9">GPIO3/PWMOUT2B</text>
<text x="125.5" y="46.5">GPIO4/PWMOUT3A</text>
<text x="194.1" y="42.6">GPIO9/PWMOUT5B</text>
<text x="194.1" y="45.2">GPIO10/PWMOUT6A</text>
<text x="194.1" y="47.7">GPIO11/PWMOUT6B</text>
<text x="60.7" y="50.3">GPIO111</text>
<text x="60.7" y="52.8">GPIO60/SPICLKA</text>
<text x="125.5" y="49">GPIO5/PWMOUT3B</text>
<text x="125.5" y="51.5">GPIO24/OPXBAR1</text>
<text x="194.1" y="50.3">GPIO14/OPXBAR3</text>
<text x="194.1" y="52.8">GPIO15/OPXBAR4</text>
<text x="60.7" y="55.3">GPIO22</text>
<text x="60.7" y="57.9">GPIO105/I2CSCLA</text>
<text x="125.5" y="54.1">GPIO16/OPXBAR7</text>
<text x="125.5" y="56.6">PWM/BASED/DAC1</text>
<text x="125.5" y="59.2">PWM/BASED/DAC2</text>
<text x="194.1" y="55.3">PWM/BASED/DAC3</text>
<text x="194.1" y="57.9">PWM/BASED/DAC4</text>
<text x="60.7" y="60.4">GPIO104/I2CSDAA</text>
<text x="60.7" y="75.7">GND_J2</text>
<text x="125.5" y="75.7">3.3V_J5</text>
<text x="195.3" y="76.9">+5V_J7</text>
<text x="60.7" y="78.2">GPIO61/SPIACS</text>
<text x="60.7" y="80.7">GPIO123/SD1CLK1</text>
<text x="60.7" y="83.3">GPIO122/SD1D1</text>
<text x="125.5" y="78.2">GPIO95</text>
<text x="125.5" y="80.7">GPIO139/SCICRX</text>
<text x="125.5" y="83.3">GPIO56/SCICIX</text>
<text x="195.3" y="79.5">GND_J7</text>
<text x="195.3" y="82">ADCIN15/ANALOGIN</text>
<text x="60.7" y="85.8">~{RESET_J2}</text>
<text x="60.7" y="88.4">GPIO58/SPIAMOSI</text>
<text x="125.5" y="85.8">GPIO97</text>
<text x="125.5" y="88.4">GPIO94</text>
<text x="195.3" y="84.6">ADCINC5/ANALOGIN</text>
<text x="195.3" y="87.1">ADCINB5/ANALOGIN</text>
<text x="195.3" y="89.6">ADCINA5/ANALOGIN</text>
<text x="60.7" y="90.9">GPIO59/SPIAMISO</text>
<text x="60.7" y="93.4">GPIO124/SD1D2</text>
<text x="60.7" y="96">GPIO125/SD1CLK2</text>
<text x="125.5" y="90.9">GPIO65/SPIBCLK</text>
<text x="125.5" y="93.4">GPIO52</text>
<text x="125.5" y="96">GPIO41/I2CSCLB/J5</text>
<text x="195.3" y="92.2">ADCINC4/ANALOGIN</text>
<text x="195.3" y="94.7">ADCINB4/ANALOGIN</text>
<text x="60.7" y="98.5">GPIO29/OPXBAR6</text>
<text x="125.5" y="98.5">GPIO40/I2CSDAB/J5</text>
<text x="195.3" y="97.3">ADCINA4/ANALOGIN</text>
<text x="195.3" y="99.8">ADCINA1/ANALOGIN(DACB)</text>
<text x="91.2" y="113.8">+5V_J3</text>
<text x="161" y="113.8">GND_J6</text>
<text x="91.2" y="116.3">GND_J3</text>
<text x="91.2" y="118.8">ADCIN14/ANALOGIN</text>
<text x="161" y="116.3">GPIO66/SPIBCS</text>
<text x="161" y="118.8">GPIO131/SD2CLK1</text>
<text x="91.2" y="121.4">ADCINC3/ANALOGIN</text>
<text x="91.2" y="123.9">ADCINB3/ANALOGIN</text>
<text x="161" y="121.4">GPIO130/SD2D1</text>
<text x="161" y="123.9">~{RESET_J6}</text>
<text x="91.2" y="126.5">ADCINA3/ANALOGIN</text>
<text x="91.2" y="129">ADCINC2/ANALOGIN</text>
<text x="91.2" y="131.5">ADCINB2/ANALOGIN</text>
<text x="161" y="126.5">GPIO63/SPIBMOSI</text>
<text x="161" y="129">GPIO64/SPIBMISO</text>
<text x="161" y="131.5">GPIO26/SD2D2</text>
<text x="91.2" y="134.1">ADCINA2/ANALOGIN</text>
<text x="91.2" y="136.6">ADCINA0/ANALOGIN(DACA)</text>
<text x="161" y="134.1">GPIO27/SD2CLK2</text>
<text x="161" y="136.6">GPIO25/OPXBAR2</text>
</g>
<g font-size="1.4" fill="#840000">
<text x="196.5" y="175.9">Proyecto</text>
<text x="196.5" y="182.9">Hoja</text>
<text x="174.5" y="191.9">original</text>
<text x="218.5" y="191.9">Rev.</text>
<text x="232.5" y="191.9">Fecha</text>
<text x="256.5" y="191.9">Hoja</text>
<text x="272.1" y="189.3">/ti_launchpad/</text>
<text x="272.5" y="191.9">Formato</text>
</g>
</svg>
